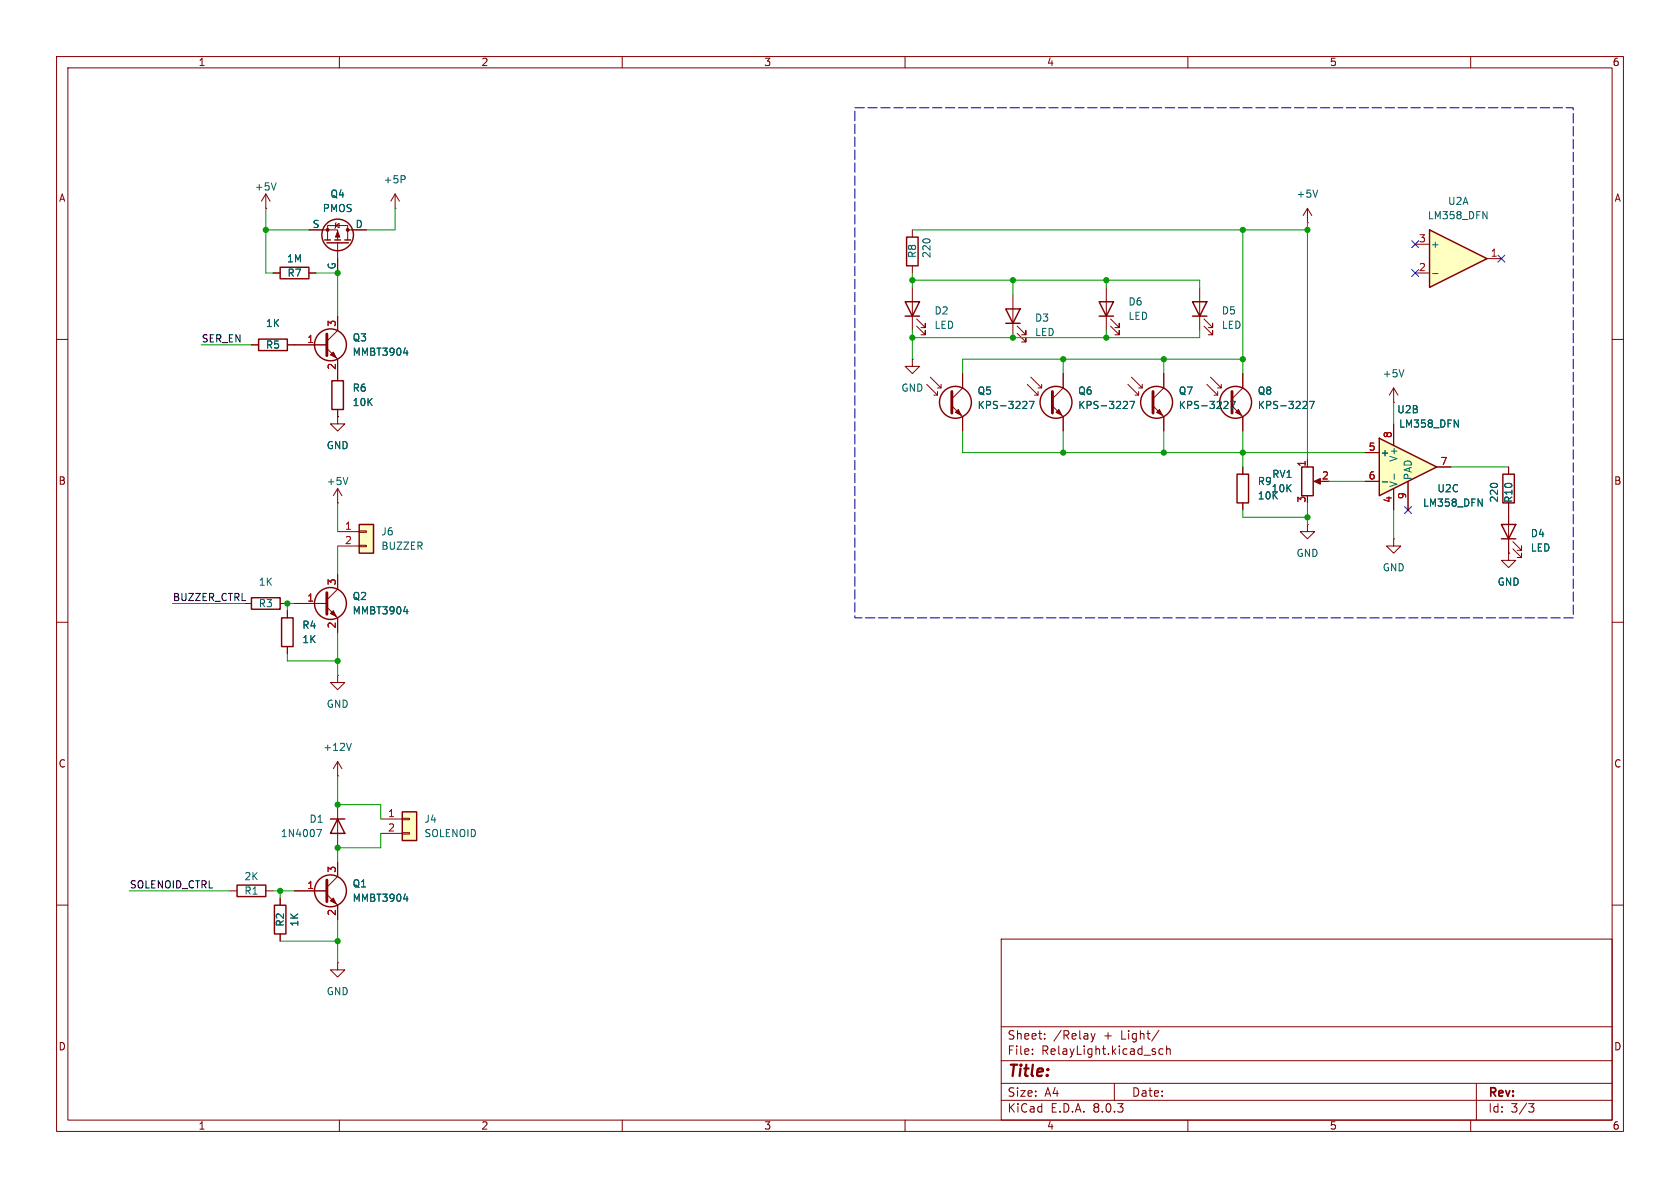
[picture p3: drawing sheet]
<svg xmlns="http://www.w3.org/2000/svg" width="297mm" height="210mm" viewBox="0 0 297 210" stroke-linecap="round" stroke-linejoin="round" font-family="sans-serif">
<g fill="none" stroke="#840000" stroke-width=".18">
<path d="M10 10h277v190h-277zM12 12h273v186h-273zM60 10v2M110 10v2M160 10v2M210 10v2M260 10v2M59.3 39.9l.6-.4v.8zM59.4 39.4l-.1 .1v.8l-.1 .1M10 60h2M48.3 48.3h1.2M54.6 40.6h5.1v1.8"/>
<path d="M54.6 48.3h1.3M57.9 42.4v-2.5h3.6v2.5M59.7 42.9v5.4M61.5 40.6h3.3M285 60h2M10 110h2M59.7 119.4v1.3h1.3l-1.3 1.2-1.3-1.2h1.3M59.7 119.4h.1M285 110h2M10 160h2M40.6 157.5h1.3M47 157.5h1.3"/>
<path d="M49.5 158.8v1.2M52.1 157.5h5.7M57.8 158.1l1.9 1.9v2.6M59.7 142.2v7.7M59.7 152.4v2.5l-1.9 1.9M285 160h2M49.5 165.1v1.3M177 166h108v32h-108zM60 198v2M110 198v2M160 198v2M177 194.5h108"/>
<path d="M177 191.5h108M177 187.5h108M177 181.5h108M182.5 186.3v.1M182.5 185.5v.1M184.7 183.6v.1M184.7 182.8v.1M192.9 182.7l.3 1M193.2 183.7l-.1 .4-.2 .1M193.6 182.7l-.4 1M197 191.5v3M204.9 182.1l-1.3 2"/>
<path d="M205.6 185.5l-.4-.1-.3 .3v.4l.1 .2h.6M206.2 185.5l.3-.1 .3 .1 .1 .9M206.2 184.9v1.5M210 198v2M260 198v2M261 191.5v6.5M270.2 195.1h1l-.5 .6 .4 .1 .1 .5-.3 .3h-.4"/>
</g>
<g fill="none" stroke="#840000" stroke-width=".25">
<path d="M49.5 47.2h5.1v2.1h-5.1zM57.4 42.4h1M57.8 42.9h3.8M59.2 42.4h1M61 42.4h1M41.9 156.5h5.1v2h-5.1zM58.4 144.8h2.6M59.7 144.8l1.3 2.5h-2.6zM48.5 160h2v5.1h-2z"/>
<circle cx="59.7" cy="41.5" r="2.79"/>
<circle cx="58.4" cy="157.5" r="2.82"/>
</g>
<path d="M56 146.6h.8l-.5 1.3M71.4 158.9h.7M72 158.5v.8" fill="none" stroke="#006464" stroke-width=".18"/>
<path d="M57.8 155.6v3.8" fill="none" stroke="#840000" stroke-width=".51"/>
<g fill="#840000" stroke="#840000" stroke-width=".18">
<path d="M58.4 159.3l.5-.5 .5 1z"/>
<path d="M59.7 40.9l.4 1h-.8z"/>
<circle cx="57.9" cy="40.6" r=".25"/>
<circle cx="61.5" cy="40.6" r=".25"/>
</g>
<path d="M63.5 92.7h2.5v5.1h-2.5z" fill="#ffffc2"/>
<g fill="none" stroke="#840000" stroke-width=".18">
<path d="M69.8 36.8h.1M69.8 34.3l-.7 1.3M69.8 34.3v2.5M69.8 34.3l.8 1.3M195.6 50.8v7.6M196.3 57.7l1.6 1.5v-.8v.8h-.8M196.3 56.4l1.6 1.5v-.7v.7h-.8M212.1 50.8v7.6M212.9 57.7l1.5 1.5v-.8v.8h-.8M212.9 56.4l1.5 1.5v-.7v.7h-.8M199.4 67.9l1.9 2v-.7M200 66.7l1.9 1.9v-.7"/>
<path d="M200.7 69.9h.6M201.3 68.6h.6M203.8 71.8l1.9 1.9v2.5M205.7 66v2.6l-1.9 1.9M59.7 94h3.8M59.7 96.5h3.8M63.5 96.4h1.3v.2h-1.3zM63.5 93.9h1.3v.2h-1.3zM231.1 92.7v1.3h1.3l-1.3 1.3-1.2-1.3h1.2M231.1 92.7h.1M266.7 90.2v7.6M267.5 97l1.5 1.6v-.8v.8h-.8"/>
<path d="M267.5 95.8l1.5 1.5v-.8v.8h-.8M50.8 108v1.2M50.8 114.3v1.3M52.1 106.7h5.7M57.8 107.3l1.9 1.9v2.6M59.7 101.6v2.5l-1.9 1.9M59.7 137.2h.1M59.7 134.6v2.6M59.7 134.6l-.8 1.3M59.7 134.6l.8 1.3M59.7 170.2v1.3h1.3l-1.3 1.2-1.3-1.2h1.3M59.7 170.2h.1"/>
</g>
<g fill="none" stroke="#840000" stroke-width=".25">
<path d="M194.3 53.3h2.5l-1.2 2.6zM194.3 55.9h2.5M210.8 53.3h2.6l-1.3 2.6zM210.8 55.9h2.6M63.5 92.7h2.5v5.1h-2.5zM265.4 92.7h2.6l-1.3 2.6zM265.4 95.3h2.6M49.8 109.2h2v5.1h-2z"/>
<circle cx="204.5" cy="71.1" r="2.82"/>
<circle cx="58.4" cy="106.7" r="2.82"/>
</g>
<path d="M203.8 69.2v3.8M57.8 104.8v3.8" fill="none" stroke="#840000" stroke-width=".51"/>
<g fill="#840000" stroke="#840000" stroke-width=".18">
<path d="M204.5 72.9l.5-.5 .5 1z"/>
<path d="M58.4 108.5l.5-.5 .5 1z"/>
</g>
<path d="M71.4 31.1l.2 .2v.3l-.2 .1M216.9 71l.2 .2-.1 .3-.7 .7h.8M217.5 71h.9l-.6 1.2M71.4 108.1h.7M72 107.7v.8M62.1 131.4l-.4 1.3" fill="none" stroke="#006464" stroke-width=".18"/>
<path d="M71.1 143.5h2.6v5.1h-2.6z" fill="#ffffc2"/>
<g fill="none" stroke="#840000" stroke-width=".18">
<path d="M47 36.8h.1M47 34.3l-.8 1.3M47 34.3v2.5M47 34.3l.8 1.3M59.7 55.9v2.5l-1.9 1.9M44.4 61h1.3M50.8 61h7M57.8 61.6l1.9 1.9v3.8M59.7 73.7v1.2h1.3l-1.3 1.3-1.3-1.3h1.3M59.7 73.7h.1M59.7 72.4v1.3M181.6 67.9l1.9 2v-.7"/>
<path d="M182.2 66.7l1.9 1.9v-.7M182.9 69.9h.6M183.5 68.6h.6M186.1 71.8l1.9 1.9v2.5M188 66v2.6l-1.9 1.9M59.7 88.9h.1M59.7 86.4v2.5M59.7 86.4l-.8 1.2M59.7 86.4l.8 1.2M231.1 81.3v1.3M232.7 85.1h1M246.4 95.3v1.2h1.2l-1.2 1.3-1.3-1.3h1.3"/>
<path d="M246.4 95.3h.1M43.2 106.7h1.2M49.5 106.7h1.3M67.3 144.8h3.8M67.3 147.3h3.8M71.1 147.2h1.3v.2h-1.3zM71.1 144.7h1.3v.2h-1.3z"/>
</g>
<g fill="none" stroke="#840000" stroke-width=".25">
<path d="M45.7 59.9h5.1v2.1h-5.1zM58.7 67.3h2v5.1h-2zM230.1 82.6h2.1v5h-2.1zM44.4 105.7h5.1v2h-5.1zM71.1 143.5h2.6v5.1h-2.6z"/>
<circle cx="58.4" cy="61" r="2.82"/>
<circle cx="186.7" cy="71.1" r="2.82"/>
</g>
<path d="M57.8 59.1v3.8M186.1 69.2v3.8" fill="none" stroke="#840000" stroke-width=".51"/>
<g fill="#840000" stroke="#840000" stroke-width=".18">
<path d="M186.7 72.9l.5-.5 .5 1z"/>
<path d="M58.4 62.7l.5-.5 .5 1z"/>
<path d="M232.3 85.1l1.1-.5v1z"/>
</g>
<path d="M48.8 32.3l-.4 1.3M71.4 62.4h.7M72 62v.8M199.1 71l.2 .2v.3l-.8 .7h.8M199.7 71h.9l-.6 1.2M61.5 84.4l-.4 1.3" fill="none" stroke="#006464" stroke-width=".18"/>
<path d="M252.7 40.6l10.2 5.1-10.2 5.1z" fill="#ffffc2"/>
<path d="M252.7 40.6l10.2 5.1-10.2 5.1z" fill="none" stroke="#840000" stroke-width=".25"/>
<path d="M250.2 48.3h2.5M250.2 43.2h2.5M262.9 45.7h2.5M246.4 71.1h.1M246.4 68.6l-.8 1.3M246.4 68.6v2.5M246.4 74.9v3.8M246.4 68.6l.7 1.3M246.4 86.4v3.8M248.9 85.1v5.1" fill="none" stroke="#840000" stroke-width=".18"/>
<path d="M262.2 37.4l.7 1.3v-1.3M253.3 48.4h.9M248.2 65.3l-.4 1.3M246.5 83.8v.9M261.3 88.2l.7 1.3v-1.3" fill="none" stroke="#006464" stroke-width=".18"/>
<path d="M243.8 77.5l10.2 5.1-10.2 5z" fill="#ffffc2"/>
<g fill="none" stroke="#840000" stroke-width=".25">
<path d="M160 53.3h2.6l-1.3 2.6zM160 55.9h2.6M160.3 41.9h2v5.1h-2zM177.8 54.6h2.5l-1.2 2.6zM177.8 57.2h2.5M243.8 77.5l10.2 5.1-10.2 5zM218.7 83.8h2v5.1h-2zM265.7 83.8h2v5.1h-2z"/>
<circle cx="168.9" cy="71.1" r="2.82"/>
<circle cx="218.4" cy="71.1" r="2.82"/>
</g>
<g fill="none" stroke="#840000" stroke-width=".18">
<path d="M231.1 39.4h.1M231.1 36.8l-.7 1.3M231.1 36.8v2.6M231.1 36.8l.8 1.3M48.3 48.3h1.2M54.6 40.6h2.5M54.6 48.3h1.3M59.7 45.7v2.6M59.7 55.9v2.5M62.2 40.6h2.6M161.3 40.6v1.3M161.3 47v1.3"/>
<path d="M161.3 50.8v7.6M162.1 57.7l1.5 1.5v-.8v.8h-.8M162.1 56.4l1.5 1.5v-.7v.7h-.8M179.1 52.1v7.6M179.8 58.9l1.6 1.6v-.8v.8h-.8M179.8 57.7l1.6 1.5v-.8v.8h-.8M44.4 61h1.3M50.8 61h7M59.7 73.7h.1M59.7 63.5v3.8M59.7 72.4v1.3M161.3 63.5v1.3h1.3l-1.3 1.2-1.3-1.2h1.3"/>
<path d="M161.3 63.5h.1M163.8 67.9l1.9 2v-.7M164.5 66.7l1.9 1.9v-.7M165.1 69.9h.6M165.7 68.6h.7M168.3 71.8l1.9 1.9v2.5M170.2 66v2.6l-1.9 1.9M188 66v2.6M188 73.7v2.5M205.7 66v2.6M205.7 73.7v2.5M213.4 67.9l1.9 2v-.7"/>
<path d="M214 66.7l1.9 1.9v-.7M214.6 69.9h.7M215.3 68.6h.6M217.8 71.8l1.9 1.9v2.5M219.7 66v2.6l-1.9 1.9M246.4 74.9v3.8M219.7 82.6v1.2M219.7 88.9v1.3M231.1 81.3v1.3M241.3 80h2.5M241.3 85.1h2.5M246.4 86.4v3.8"/>
<path d="M248.9 85.1v5.1M254 82.6h2.5M266.7 97.8v1.3h1.3l-1.3 1.2-1.3-1.2h1.3M266.7 97.8h.1M266.7 82.6v1.2M266.7 88.9v3.8M266.7 95.3v2.5M50.8 108v1.2M50.8 114.3v1.3M52.1 106.7h5.7M59.7 101.6v2.5M59.7 109.2v2.6"/>
<path d="M49.5 158.8v1.2M52.1 157.5h5.7M59.7 152.4v2.5M49.5 165.1v1.3M59.7 160v2.6"/>
</g>
<g fill="none" stroke="#006464" stroke-width=".18">
<path d="M233 33.6l-.5 1.3M71.4 62.4h.7M72 62v.8M181.3 71l.2 .2v.3l-.7 .7h.7M182 71h.8l-.5 1.2M199.1 71l.2 .2v.3l-.8 .7h.8M199.7 71h.9l-.6 1.2M216.9 71l.2 .2-.1 .3-.7 .7h.8M217.5 71h.9l-.6 1.2M230.8 71l.3 .2-.1 .3-.7 .7h.8M231.5 71h.8l-.5 1.2M257.1 74.2l.7 1.3v-1.3"/>
<path d="M244.4 85.2h.9M246.5 83.8v.9M261.3 88.2l.7 1.3v-1.3M71.4 108.1h.7M72 107.7v.8M71.4 158.9h.7M72 158.5v.8"/>
</g>
<path d="M168.3 69.2v3.8M217.8 69.2v3.8" fill="none" stroke="#840000" stroke-width=".51"/>
<g fill="#840000" stroke="#840000" stroke-width=".18">
<path d="M218.4 72.9l.5-.5 .6 1z"/>
<path d="M168.9 72.9l.5-.5 .5 1z"/>
</g>
<path d="M151.1 19.1h127v90.1h-127z" fill="none" stroke="#0000c2" stroke-width=".18" stroke-dasharray="1.7 .6"/>
<g fill="none" stroke="#009600" stroke-width=".18">
<path d="M47 36.8v11.5h1.3M69.8 36.8v3.8h-5M231.1 39.4v41.9M47 40.6h7.6M55.9 48.3h3.8v7.6M161.3 49.5h50.8v1.3M161.3 40.6h69.8M161.3 48.3v2.5M161.3 58.4v5.1M179.1 49.5v2.6M195.6 49.5v1.3M195.6 58.4v1.3"/>
<path d="M212.1 58.4v1.3h-50.8M219.7 40.6v25.4M35.6 61h8.8M170.2 76.2v3.8h71.1M188 63.5v2.5M188 76.2v3.8M205.7 63.5v2.5M205.7 76.2v3.8M219.7 76.2v6.4M219.7 63.5h-49.5v2.5M246.4 71.1v3.8M59.7 88.9v5.1"/>
<path d="M59.7 96.5v5.1M219.7 90.2v1.2h11.4M231.1 88.9v3.8M234.9 85.1h6.4M246.4 90.2v5.1M256.5 82.6h10.2M30.5 106.7h12.7M50.8 115.6v1.2h8.9M52.1 106.7h-1.3v1.3M59.7 111.8v7.6M59.7 137.2v5h7.6v2.6M22.9 157.5h17.7"/>
<path d="M48.3 157.5h3.8M49.5 157.5v1.3M67.3 147.3v2.6h-7.6v2.5M49.5 166.4h10.2M59.7 162.6v7.6"/>
</g>
<path d="M249.6 42.6l1.2 1.2M249.6 47.7l1.2 1.2M250.8 42.6l-1.2 1.2M250.8 47.7l-1.2 1.2M264.8 45.1l1.2 1.2M266 45.1l-1.2 1.2M248.3 89.6l1.2 1.2M249.5 89.6l-1.2 1.2" fill="none" stroke="#000084" stroke-width=".18"/>
<g fill="#009600" stroke="#009600" stroke-width=".18">
<circle cx="49.5" cy="157.5" r=".46"/>
<circle cx="59.7" cy="116.8" r=".46"/>
<circle cx="59.7" cy="166.4" r=".46"/>
<circle cx="59.7" cy="142.2" r=".46"/>
<circle cx="59.7" cy="149.9" r=".46"/>
<circle cx="205.7" cy="80" r=".46"/>
<circle cx="219.7" cy="80" r=".46"/>
<circle cx="188" cy="63.5" r=".46"/>
<circle cx="188" cy="80" r=".46"/>
<circle cx="205.7" cy="63.5" r=".46"/>
<circle cx="219.7" cy="63.5" r=".46"/>
<circle cx="195.6" cy="59.7" r=".46"/>
<circle cx="59.7" cy="48.3" r=".46"/>
<circle cx="50.8" cy="106.7" r=".46"/>
<circle cx="47" cy="40.6" r=".46"/>
<circle cx="231.1" cy="40.6" r=".46"/>
<circle cx="231.1" cy="91.4" r=".46"/>
<circle cx="179.1" cy="59.7" r=".46"/>
<circle cx="179.1" cy="49.5" r=".46"/>
<circle cx="195.6" cy="49.5" r=".46"/>
<circle cx="219.7" cy="40.6" r=".46"/>
<circle cx="161.3" cy="59.7" r=".46"/>
<circle cx="161.3" cy="49.5" r=".46"/>
</g>
<text font-size="2.8" fill="#840000" x="178" y="190.9">Title:</text>
<g font-size="2.1" fill="#840000">
<text x="178" y="184">Sheet:</text>
<text x="186.2" y="184">/Relay</text>
<text x="195.2" y="184">+</text>
<text x="198.3" y="184">Light/</text>
<text x="178" y="186.7">File:</text>
<text x="184.1" y="186.7">RelayLight.kicad_sch</text>
<text x="178" y="196.9">KiCad</text>
<text x="178" y="194.1">Size:</text>
<text x="184.7" y="194.1">A4</text>
<text x="185.7" y="196.9">E.D.A.</text>
<text x="193.3" y="196.9">8.0.3</text>
<text x="200" y="194.1">Date:</text>
<text x="263" y="194.3">Rev:</text>
<text x="263" y="196.9">Id:</text>
<text x="267.1" y="196.9">3/3</text>
</g>
<g font-size="1.8" fill="#840000">
<text x="35" y="11.9">1</text>
<text x="85" y="11.9">2</text>
<text x="135" y="11.9">3</text>
<text x="185" y="11.9">4</text>
<text x="235" y="11.9">5</text>
<text x="285" y="11.9">6</text>
<text x="10.3" y="35.9">A</text>
<text x="285.3" y="35.9">A</text>
<text x="10.3" y="85.9">B</text>
<text x="285.3" y="85.9">B</text>
<text x="10.3" y="135.9">C</text>
<text x="285.3" y="135.9">C</text>
<text x="10.3" y="185.9">D</text>
<text x="285.3" y="185.9">D</text>
<text x="35" y="199.9">1</text>
<text x="85" y="199.9">2</text>
<text x="135" y="199.9">3</text>
<text x="185" y="199.9">4</text>
<text x="235" y="199.9">5</text>
<text x="285" y="199.9">6</text>
</g>
<g font-size="1.8" fill="#006464">
<text x="45" y="33.9">+5V</text>
<text x="58.3" y="35.2">Q4</text>
<text x="67.7" y="32.6">+5P</text>
<text x="229.1" y="35.2">+5V</text>
<text x="55.2" y="40.4">S</text>
<text x="57" y="37.7">PMOS</text>
<text x="62.8" y="40.4">D</text>
<text x="252.3" y="39">LM358_DFN</text>
<text x="255.9" y="36.4">U2A</text>
<text x="50.6" y="46.6">1M</text>
<text x="59.4" y="47.7" transform="rotate(-90 59.4 47.7)">G</text>
<text x="162.2" y="45.7" transform="rotate(-90 162.2 45.7)">R8</text>
<text x="164.7" y="45.7" transform="rotate(-90 164.7 45.7)">220</text>
<text x="252.9" y="44">+</text>
<text x="50.7" y="49.1">R7</text>
<text x="46.9" y="58">1K</text>
<text x="165.1" y="55.8">D2</text>
<text x="165.1" y="58.3">LED</text>
<text x="182.9" y="57.1">D3</text>
<text x="182.9" y="59.6">LED</text>
<text x="199.4" y="54.2">D6</text>
<text x="199.4" y="56.7">LED</text>
<text x="215.9" y="55.8">D5</text>
<text x="215.9" y="58.3">LED</text>
<text x="46.9" y="61.8">R5</text>
<text x="62.2" y="60.6">Q3</text>
<text x="62.2" y="63.1">MMBT3904</text>
<text x="62.2" y="69.4">R6</text>
<text x="62.2" y="72">10K</text>
<text x="159.3" y="69.4">GND</text>
<text x="172.7" y="70">Q5</text>
<text x="190.5" y="70">Q6</text>
<text x="208.3" y="70">Q7</text>
<text x="222.3" y="70">Q8</text>
<text x="244.3" y="66.9">+5V</text>
<text x="172.7" y="72.5">KPS-3227</text>
<text x="190.5" y="72.5">KPS-3227</text>
<text x="208.3" y="72.5">KPS-3227</text>
<text x="222.3" y="72.5">KPS-3227</text>
<text x="246.9" y="73.3">U2B</text>
<text x="247.2" y="75.8">LM358_DFN</text>
<text x="57.7" y="79.6">GND</text>
<text x="244" y="80.9">+</text>
<text x="247.2" y="81.7" transform="rotate(-90 247.2 81.7)">V+</text>
<text x="57.7" y="86">+5V</text>
<text x="222.3" y="86">R9</text>
<text x="222.3" y="88.5">10K</text>
<text x="224.7" y="87.2">10K</text>
<text x="224.8" y="84.7">RV1</text>
<text x="247.2" y="86.2" transform="rotate(-90 247.2 86.2)">V-</text>
<text x="249.8" y="85" transform="rotate(-90 249.8 85)">PAD</text>
<text x="251.5" y="89.8">LM358_DFN</text>
<text x="254" y="87.2">U2C</text>
<text x="265" y="88.9" transform="rotate(-90 265 88.9)">220</text>
<text x="267.6" y="89" transform="rotate(-90 267.6 89)">R10</text>
<text x="67.3" y="94.8">J6</text>
<text x="270.5" y="95.2">D4</text>
<text x="67.3" y="97.4">BUZZER</text>
<text x="229.1" y="98.7">GND</text>
<text x="244.3" y="101.2">GND</text>
<text x="270.5" y="97.7">LED</text>
<text x="45.6" y="107.5">R3</text>
<text x="45.6" y="103.7">1K</text>
<text x="62.2" y="106.3">Q2</text>
<text x="264.7" y="103.7">GND</text>
<text x="53.3" y="111.4">R4</text>
<text x="53.3" y="113.9">1K</text>
<text x="62.2" y="108.8">MMBT3904</text>
<text x="57.7" y="125.3">GND</text>
<text x="57" y="132.9">+12V</text>
<text x="49.5" y="148.2">1N4007</text>
<text x="54.6" y="145.6">D1</text>
<text x="74.9" y="145.6">J4</text>
<text x="74.9" y="148.2">SOLENOID</text>
<text x="43.1" y="155.8">2K</text>
<text x="43.1" y="158.3">R1</text>
<text x="62.2" y="157.1">Q1</text>
<text x="62.2" y="159.6">MMBT3904</text>
<text x="50.4" y="163.9" transform="rotate(-90 50.4 163.9)">R2</text>
<text x="52.9" y="163.9" transform="rotate(-90 52.9 163.9)">1K</text>
<text x="57.7" y="176.1">GND</text>
</g>
<g font-size="1.8" fill="#a90000">
<text x="250.8" y="42.9">3</text>
<text x="263.5" y="45.5">1</text>
<text x="250.8" y="48">2</text>
<text x="59.4" y="57.9" transform="rotate(-90 59.4 57.9)">3</text>
<text x="54.2" y="60.7">1</text>
<text x="59.4" y="65.5" transform="rotate(-90 59.4 65.5)">2</text>
<text x="246.1" y="77.5" transform="rotate(-90 246.1 77.5)">8</text>
<text x="230.9" y="82.6" transform="rotate(-90 230.9 82.6)">1</text>
<text x="241.9" y="79.8">5</text>
<text x="254.6" y="82.3">7</text>
<text x="230.9" y="89" transform="rotate(-90 230.9 89)">3</text>
<text x="233.6" y="84.8">2</text>
<text x="241.9" y="84.8">6</text>
<text x="246.1" y="89" transform="rotate(-90 246.1 89)">4</text>
<text x="248.7" y="88.3" transform="rotate(-90 248.7 88.3)">9</text>
<text x="60.9" y="93.7">1</text>
<text x="60.9" y="96.3">2</text>
<text x="54.2" y="106.4">1</text>
<text x="59.4" y="103.6" transform="rotate(-90 59.4 103.6)">3</text>
<text x="59.4" y="111.2" transform="rotate(-90 59.4 111.2)">2</text>
<text x="68.5" y="144.5">1</text>
<text x="68.5" y="147.1">2</text>
<text x="59.4" y="154.4" transform="rotate(-90 59.4 154.4)">3</text>
<text x="54.2" y="157.2">1</text>
<text x="59.4" y="162" transform="rotate(-90 59.4 162)">2</text>
</g>
<g font-size="1.8" fill="#0f0f0f">
<text x="35.6" y="60.6">SER_EN</text>
<text x="30.5" y="106.3">BUZZER_CTRL</text>
<text x="22.9" y="157.1">SOLENOID_CTRL</text>
</g>
</svg>
